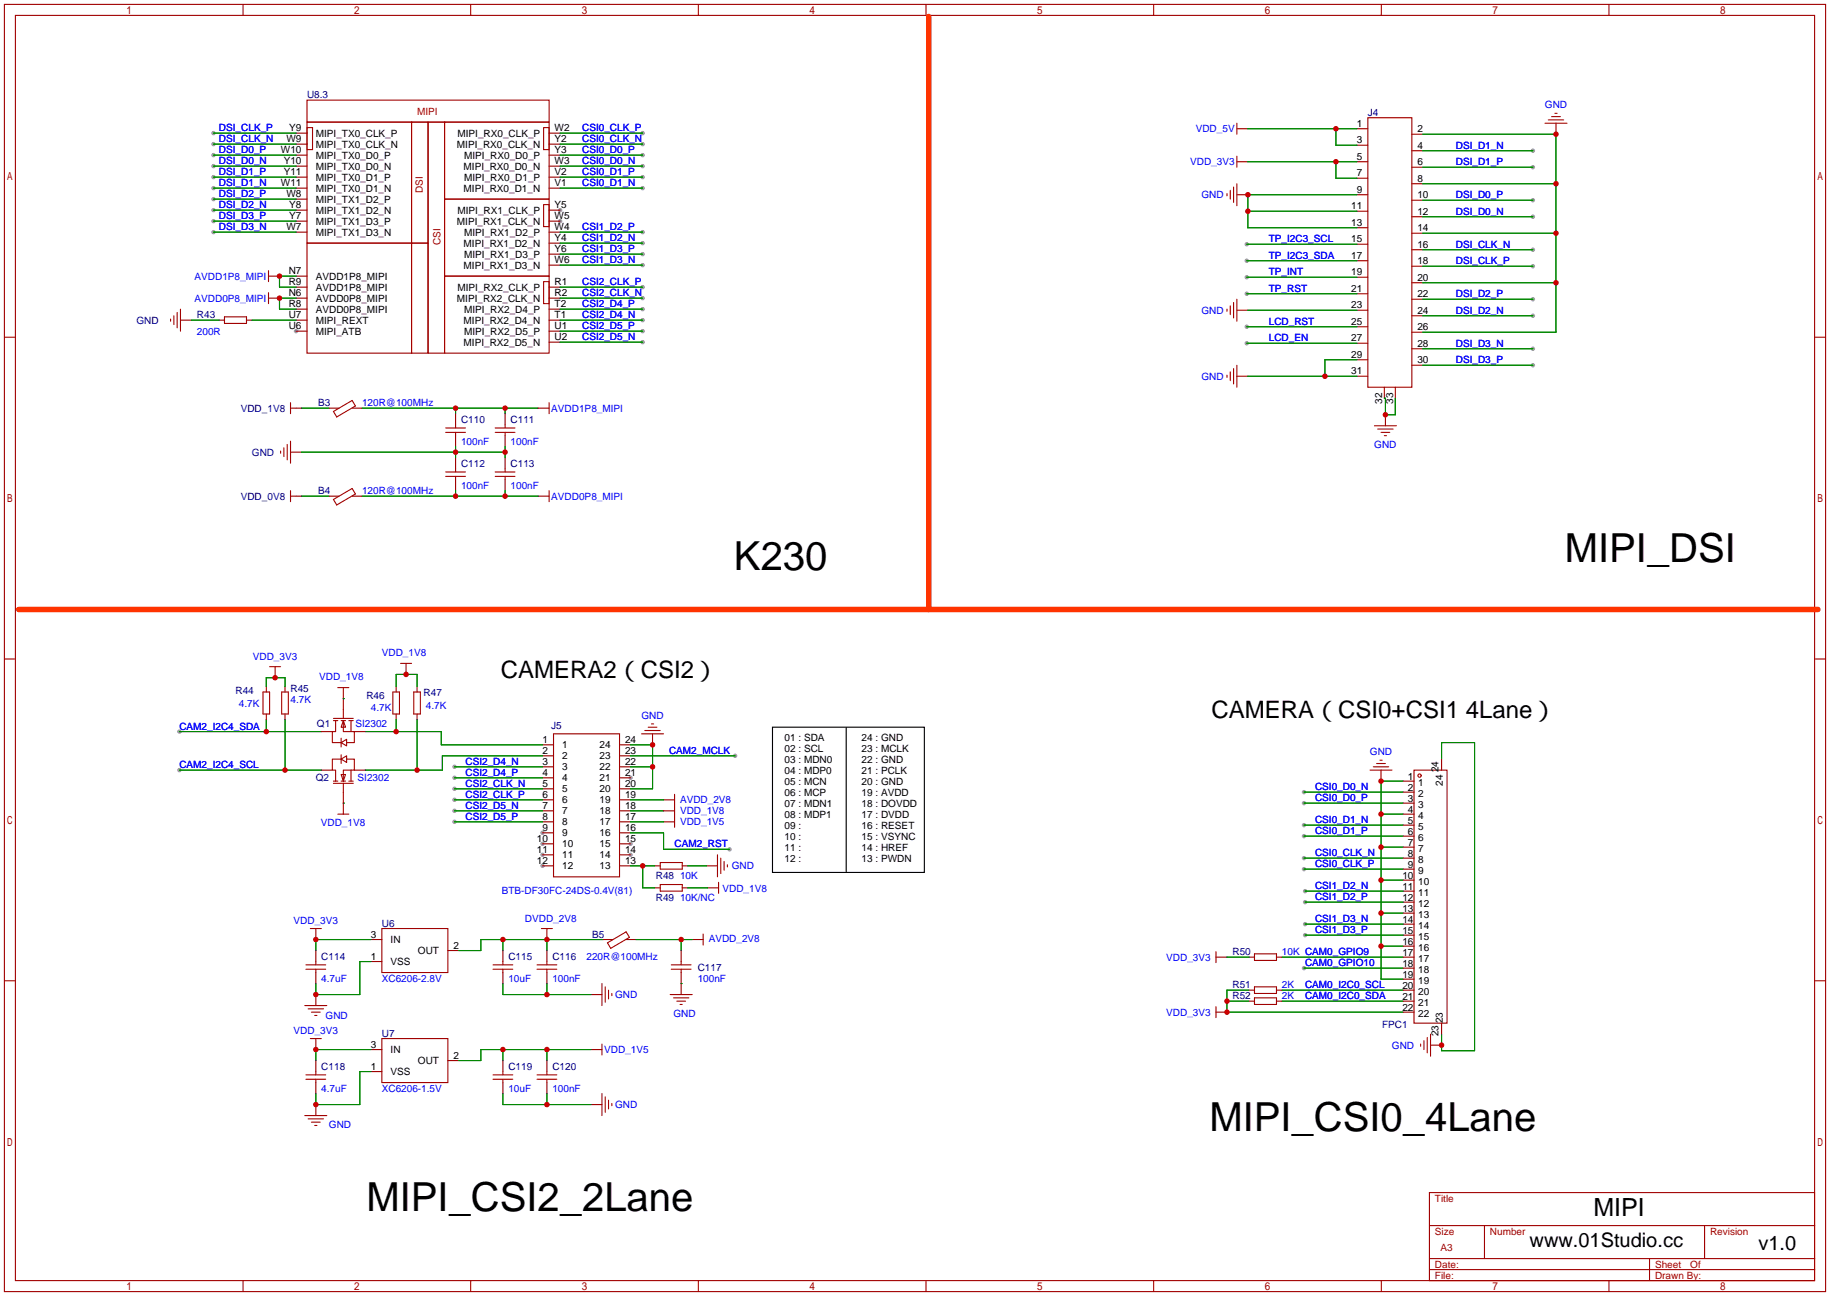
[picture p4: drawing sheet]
<svg xmlns="http://www.w3.org/2000/svg" width="422mm" height="299mm" viewBox="0 0 422 299" stroke-linecap="round" stroke-linejoin="round" font-family="sans-serif">
<g fill="#999">
<circle cx="129.3" cy="51.1" r=".51"/>
<circle cx="129.3" cy="48.5" r=".51"/>
<circle cx="68.3" cy="76.5" r=".51"/>
<circle cx="125.2" cy="192.3" r=".51"/>
<circle cx="125.2" cy="194.8" r=".51"/>
<circle cx="125.2" cy="197.4" r=".51"/>
<circle cx="125.2" cy="199.9" r=".51"/>
<circle cx="145.5" cy="197.4" r=".51"/>
<circle cx="145.5" cy="194.8" r=".51"/>
<circle cx="145.5" cy="179.6" r=".51"/>
<circle cx="353.8" cy="50" r=".51"/>
<circle cx="353.8" cy="46.2" r=".51"/>
<circle cx="353.8" cy="38.6" r=".51"/>
<circle cx="353.8" cy="34.8" r=".51"/>
<circle cx="287.8" cy="79.2" r=".51"/>
<circle cx="287.8" cy="75.4" r=".51"/>
<circle cx="287.8" cy="67.8" r=".51"/>
<circle cx="287.8" cy="64" r=".51"/>
<circle cx="287.8" cy="60.2" r=".51"/>
<circle cx="287.8" cy="56.4" r=".51"/>
<circle cx="353.8" cy="61.5" r=".51"/>
<circle cx="353.8" cy="57.7" r=".51"/>
<circle cx="353.8" cy="84.3" r=".51"/>
<circle cx="353.8" cy="80.5" r=".51"/>
<circle cx="353.8" cy="72.9" r=".51"/>
<circle cx="353.8" cy="69.1" r=".51"/>
<circle cx="148.3" cy="30.7" r=".51"/>
<circle cx="148.3" cy="33.3" r=".51"/>
<circle cx="148.3" cy="35.8" r=".51"/>
<circle cx="148.3" cy="38.4" r=".51"/>
<circle cx="148.3" cy="40.9" r=".51"/>
<circle cx="148.3" cy="43.4" r=".51"/>
<circle cx="49.3" cy="30.7" r=".51"/>
<circle cx="49.3" cy="33.3" r=".51"/>
<circle cx="49.3" cy="35.8" r=".51"/>
<circle cx="49.3" cy="38.4" r=".51"/>
<circle cx="49.3" cy="40.9" r=".51"/>
<circle cx="49.3" cy="43.4" r=".51"/>
<circle cx="49.3" cy="46" r=".51"/>
<circle cx="49.3" cy="48.5" r=".51"/>
<circle cx="49.3" cy="51.1" r=".51"/>
<circle cx="49.3" cy="53.6" r=".51"/>
<circle cx="148.3" cy="53.6" r=".51"/>
<circle cx="148.3" cy="56.1" r=".51"/>
<circle cx="148.3" cy="58.7" r=".51"/>
<circle cx="148.3" cy="61.2" r=".51"/>
<circle cx="148.3" cy="66.3" r=".51"/>
<circle cx="148.3" cy="68.8" r=".51"/>
<circle cx="148.3" cy="71.4" r=".51"/>
<circle cx="148.3" cy="73.9" r=".51"/>
<circle cx="148.3" cy="76.5" r=".51"/>
<circle cx="148.3" cy="79" r=".51"/>
<circle cx="104.9" cy="184.7" r=".51"/>
<circle cx="104.9" cy="182.1" r=".51"/>
<circle cx="104.9" cy="179.6" r=".51"/>
<circle cx="104.9" cy="177" r=".51"/>
<circle cx="104.9" cy="189.7" r=".51"/>
<circle cx="104.9" cy="187.2" r=".51"/>
<circle cx="301" cy="182.9" r=".51"/>
<circle cx="301" cy="185.4" r=".51"/>
<circle cx="301" cy="190.5" r=".51"/>
<circle cx="301" cy="193" r=".51"/>
<circle cx="301" cy="198.1" r=".51"/>
<circle cx="301" cy="200.7" r=".51"/>
<circle cx="301" cy="223.5" r=".51"/>
<circle cx="169.7" cy="174.5" r=".51"/>
<circle cx="168.4" cy="196.1" r=".51"/>
<circle cx="41.4" cy="168.9" r=".51"/>
<circle cx="41.4" cy="177.8" r=".51"/>
<circle cx="301.2" cy="205.7" r=".51"/>
<circle cx="301.2" cy="208.3" r=".51"/>
<circle cx="301.2" cy="213.4" r=".51"/>
<circle cx="301.2" cy="215.9" r=".51"/>
</g>
<g fill="none" stroke="#a10000" stroke-width=".25">
<path d="M1 1h420.4v297.2h-420.4zM3.6 3.6h415.2v292.1h-415.2zM56.1 1v2.6M108.6 1v2.6M161.2 1v2.6M213.7 1v2.6M266.3 1v2.6M318.8 1v2.6M371.4 1v2.6M70.9 28.2h24.1v27.9h-24.1zM70.9 23.1h55.8v5.1h-55.8zM70.9 29.5h1.2v5h-1.2z"/>
<path d="M95 28.2h3.8v27.9h-3.8zM98.8 28.2h3.8v53.3h-3.8zM102.6 28.2h24.1v17.8h-24.1zM125.5 29.5h1.2v5h-1.2zM285.5 28.4v2.6M285.5 36.1v2.5M285.5 29.7h2.5M285.5 37.3h2.5M315.7 27.2h10.2v62.2h-10.2zM356.6 28.4h5.1M357.4 27.7h3.5M358.1 26.9h2.1"/>
<path d="M358.9 26.2h.5M359.2 28.4v2.6M70.9 56.1h24.1v25.4h-24.1zM95 56.1h3.8v25.4h-3.8zM102.6 46h24.1v17.8h-24.1zM125.5 47.2h1.2v5.1h-1.2zM283.2 44.7v.5M284 43.9v2.1M284.7 43.2v3.5M285.5 42.4v5.1M285.5 45h2.5M1 77.9h2.6"/>
<path d="M39.4 73.7v.5M40.1 72.9v2M40.9 72.1v3.6M41.7 71.4v5.1M51.8 73.2h5.1v1.5h-5.1zM62 63.8h2.5M62 62.5v2.5M62 67.6v2.5M62 68.8h2.5M102.6 63.8h24.1v17.7h-24.1zM125.5 65h1.2v5.1h-1.2zM283.2 71.4v.5"/>
<path d="M284 70.6v2M284.7 69.9v3.5M285.5 69.1v5.1M285.5 71.6h2.5M418.8 77.9h2.6M67.1 93v2.5M67.1 94.2h1.2M77 95l4.3-2.5 .7 1.2-4.3 2.6zM102.9 99.8h4.5M102.9 98.8h4.5M105.2 98v.8M105.2 99.8v.8"/>
<path d="M114.3 99.8h4.6M114.3 98.8h4.6M116.6 98v.8M116.6 99.8v.8M124.2 94.2h2.5M126.7 93v2.5M283.2 86.6v.5M284 85.9v2M284.7 85.1v3.5M285.5 86.9h2.5M285.5 84.3v5.1M317.2 98.3h5.1"/>
<path d="M318 99.1h3.6M318.8 99.8h2M319.8 95.8v2.5M64.8 104.1v.5M65.5 103.4v2M66.3 102.6v3.6M67.1 101.9v5M67.1 113.3v2.5M67.1 114.6h1.2M77 115.3l4.3-2.5 .7 1.2-4.3 2.6zM102.9 110h4.5M102.9 109h4.5"/>
<path d="M105.2 108.2v.8M105.2 110v.7M114.3 110h4.6M114.3 109h4.6M116.6 108.2v.8M116.6 110v.7M124.2 114.6h2.5M126.7 113.3v2.5M319.5 100.6h.5M1 152.1h2.6M60.7 159.8h1.5v5h-1.5zM62.2 153.9h2.6"/>
<path d="M63.5 153.9v2.6M65 159.8h1.5v5h-1.5zM78 158.7h2.5M79.2 158.7v2.6M90.7 159.8h1.5v5h-1.5zM92.5 153.2h2.5M93.7 153.2v2.5M95.5 159.8h1.5v5h-1.5zM418.8 152.1h2.6M77 165.9h4.5M77 166.4h1M77.5 166.4v2.5h-.8v2.5h2"/>
<path d="M78.7 178.8h1.1l-.6 1.5zM78.7 175.3l1.3-.8v1.5zM78.7 175.3h-2v2.5h.8v2.5M78.7 174.2v2.1M78.7 171.4l1.3-.7v1.5zM78.7 170.4v2.1M78.7 166.4h1.1M79.2 166.4l.6 1.5h-1.1zM79.2 166.4v2.5h2.6v2.5h-1.8M79.2 163.8v2.1M80 175.3h1.8v2.5h-2.6v2.5M80.5 166.4h1"/>
<path d="M81 166.4v2.5M81 177.8v2.5M127.8 169.4h15.2v33h-15.2zM148.1 169.4h5.1M148.8 168.7h3.6M149.6 167.9h2M150.4 167.1h.5M150.6 169.4v2.6M316.2 177.8h5.1M317 177h3.5M317.8 176.3h2M318.5 175.5h.5"/>
<path d="M318.8 177.8v2.5M326.4 177.8h7.6v58.4h-7.6zM77 180.8h4.5M77 180.3h1M78 188h2.5M78.7 180.3h1.1M79.2 180.8v2.1M79.2 185.4v2.6M80.5 180.3h1M152.4 199.1h5.1v1.6h-5.1zM153.2 184.7h2.5M153.2 189.7h2.5"/>
<path d="M153.2 187.2h2.5M155.7 183.4v7.6M163.1 199.9h2.5M165.6 197.4v5M166.4 198.1v3.6M167.1 198.9v2M167.9 199.6v.6M71.6 214.4h2.6M72.9 214.4v2.5M88.1 214.4h15.3v10.1h-15.3zM125 214.4h2.5M126.2 214.4v2.5"/>
<path d="M140.2 217.7l4.3-2.6 .8 1.3-4.3 2.5zM152.4 204.2h5.1v1.5h-5.1zM159.8 216.9h2.5M162.3 215.6v2.6M163.3 205h2.6M165.9 203.7v2.5M280.7 219.7v2.5M1 226.4h2.6M70.4 232.2h5M70.6 223.8h4.6M70.6 222.8h4.6M71.1 232.9h3.6"/>
<path d="M71.6 239.8h2.6M71.9 233.7h2M72.6 234.4h.6M72.9 222v.8M72.9 223.8v.7M72.9 229.6v2.6M72.9 239.8v2.5M88.1 239.8h15.3v10.1h-15.3zM113.8 223.8h4.6M113.8 222.8h4.6M116.1 222v.8M116.1 223.8v.7"/>
<path d="M124 223.8h4.5M124 222.8h4.5M126.2 222v.8M126.2 223.8v.7M136.4 229.6h2.5M138.9 227.1v5.1M139.7 227.8v3.6M140.5 228.6v2M141.2 229.4v.5M154.7 229.6h5.1M154.9 223.8h4.6M154.9 222.8h4.6"/>
<path d="M155.4 230.4h3.6M156.2 231.1h2M157 231.9h.5M157.2 222v.8M157.2 223.8v.7M157.2 227.1v2.5M280.7 233.7h2.5M280.7 232.4v2.5M280.7 221h2.5M289.6 220.2h5v1.5h-5zM289.6 227.8h5v1.6h-5zM289.6 230.4h5v1.5h-5z"/>
<path d="M329.4 239.5v3.6M330.2 238.8v5M418.8 226.4h2.6M70.4 257.6h5M70.6 249.2h4.6M70.6 248.2h4.6M71.1 258.3h3.6M71.9 259.1h2M72.6 259.8h.6M72.9 247.4v.8M72.9 249.2v.7M72.9 255v2.6"/>
<path d="M113.8 249.2h4.6M113.8 248.2h4.6M116.1 247.4v.8M116.1 249.2v.7M124 249.2h4.5M124 248.2h4.5M126.2 247.4v.8M126.2 249.2v.7M136.4 242.3h2.5M136.4 255h2.5M138.9 241v2.6M138.9 252.5v5.1"/>
<path d="M139.7 253.2v3.6M140.5 254v2M141.2 254.8v.5M327.9 241v.6M328.7 240.3v2M330.2 241.3h2.5M329.9 275.3h88.9v20.4h-88.9zM56.1 295.7v2.5M108.6 295.7v2.5M161.2 295.7v2.5M213.7 295.7v2.5M266.3 295.7v2.5"/>
<path d="M318.8 295.7v2.5M329.9 293.1h88.9M329.9 290.6h88.9M329.9 283h88.9M342.6 283v7.6M371.4 295.7v2.5M380.7 290.6v5.1M393.4 283v7.6"/>
<circle cx="327.7" cy="179.1" r=".38"/>
</g>
<g fill="none" stroke="#870000" stroke-width=".25">
<path d="M68.3 33.3h2.6M68.3 35.8h2.6M68.3 30.7h2.6M68.3 38.4h2.6M126.7 33.3h2.6M126.7 35.8h2.6M126.7 30.7h2.6M126.7 38.4h2.6M288 29.7h.1M288 37.3h.1M313.2 29.7h2.5M313.2 33.5h2.5"/>
<path d="M313.2 37.3h2.5M325.9 31h2.5M325.9 34.8h2.5M325.9 38.6h2.5M359.2 31h.1M68.3 53.6h2.6M68.3 46h2.6M68.3 43.4h2.6M68.3 51.1h2.6M68.3 48.5h2.6M68.3 40.9h2.6M126.7 53.6h2.6"/>
<path d="M126.7 43.4h2.6M126.7 51.1h2.6M126.7 48.5h2.6M126.7 40.9h2.6M126.7 56.1h2.6M126.7 58.7h2.6M288 45h.1M313.2 41.1h2.5M313.2 45h2.5M313.2 48.8h2.5M313.2 52.6h2.5M313.2 56.4h2.5"/>
<path d="M325.9 42.4h2.5M325.9 46.2h2.5M325.9 50h2.5M325.9 53.8h2.5M325.9 57.7h2.5M41.7 73.9h2.5M50.5 73.9h1.3M56.9 73.9h1.3M64.5 63.8h.1M64.5 68.8h.1M68.3 66.3h2.6M68.3 68.8h2.6"/>
<path d="M68.3 73.9h2.6M68.3 71.4h2.6M68.3 76.5h2.6M68.3 63.8h2.6M126.7 66.3h2.6M126.7 68.8h2.6M126.7 73.9h2.6M126.7 71.4h2.6M126.7 76.5h2.6M126.7 79h2.6M126.7 61.2h2.6M288 71.6h.1"/>
<path d="M313.2 60.2h2.5M313.2 64h2.5M313.2 67.8h2.5M313.2 71.6h2.5M313.2 75.4h2.5M313.2 79.2h2.5M325.9 61.5h2.5M325.9 65.3h2.5M325.9 69.1h2.5M325.9 72.9h2.5M325.9 76.7h2.5M68.3 94.2h1.3"/>
<path d="M75.9 94.2h2.3M81.3 94.2h2.3M105.2 95.5v2.5M116.6 95.5v2.5M124.2 94.2h.1M288 86.9h.1M313.2 83.1h2.5M313.2 86.9h2.5M319.5 89.4v2.5M319.8 95.8h.1M322.1 89.4v2.5M325.9 80.5h2.5"/>
<path d="M325.9 84.3h2.5M67.1 104.4h2.5M68.3 114.6h1.3M75.9 114.6h2.3M81.3 114.6h2.3M105.2 100.6v2.5M105.2 105.7v2.5M105.2 110.7v2.6M116.6 100.6v2.5M116.6 105.7v2.5M116.6 110.7v2.6M124.2 114.6h.1"/>
<path d="M61.5 158.5v1.3M63.5 156.5h.1M65.8 158.5v1.3M91.4 158.5v1.3M93.7 155.7h.1M96.3 158.5v1.3M61.5 164.8v1.3M65.8 164.8v1.3M74.2 177.8h2.5M74.2 168.9h2.5M79.2 161.3h.1M79.2 161.3v2.5"/>
<path d="M81.8 177.8h2.5M81.8 168.9h2.5M91.4 164.8v1.3M96.3 164.8v1.3M125.2 172h2.6M125.2 174.5h2.6M125.2 177h2.6M125.2 179.6h2.6M143 172h2.5M143 174.5h2.5M143 177h2.5M143 179.6h2.5"/>
<path d="M150.6 172h.1M332.7 175.3v2.5M79.2 185.4h.1M79.2 182.9v2.5M125.2 182.1h2.6M125.2 184.7h2.6M125.2 187.2h2.6M125.2 189.7h2.6M125.2 192.3h2.6M125.2 194.8h2.6M125.2 197.4h2.6M125.2 199.9h2.6"/>
<path d="M143 182.1h2.5M143 184.7h2.5M143 187.2h2.5M143 189.7h2.5M143 192.3h2.5M143 194.8h2.5M143 197.4h2.5M143 199.9h2.5M151.1 199.9h1.3M153.2 184.7h.1M153.2 187.2h.1M153.2 189.7h.1"/>
<path d="M157.5 199.9h1.2M163.1 199.9h.1M318.8 180.3h.1M323.8 180.3h2.6M323.8 185.4h2.6M323.8 182.9h2.6M323.8 188h2.6M323.8 190.5h2.6M323.8 193h2.6M323.8 195.6h2.6M323.8 198.1h2.6M72.9 216.9h.1"/>
<path d="M72.9 219.5v2.5M85.6 216.9h2.5M103.4 219.5h2.5M116.1 219.5v2.5M126.2 216.9h.1M126.2 219.5v2.5M139.2 216.9h2.3M144.5 216.9h2.3M151.1 205h1.3M157.2 219.5v2.5M157.5 205h1.2M159.8 216.9h.1"/>
<path d="M163.3 205h.1M323.8 200.7h2.6M323.8 203.2h2.6M323.8 205.7h2.6M323.8 208.3h2.6M323.8 210.8h2.6M323.8 213.4h2.6M323.8 215.9h2.6M323.8 218.4h2.6M72.9 229.6h.1M72.9 224.5v2.6M85.6 222h2.5"/>
<path d="M116.1 224.5v2.6M126.2 224.5v2.6M136.4 229.6h.1M157.2 227.1h.1M157.2 224.5v2.6M283.2 221h.1M283.2 233.7h.1M288.3 221h1.3M288.3 228.6h1.3M288.3 231.1h1.3M294.6 221h1.3M294.6 228.6h1.3"/>
<path d="M294.6 231.1h1.3M323.8 221h2.6M323.8 228.6h2.6M323.8 231.1h2.6M323.8 223.5h2.6M323.8 226.1h2.6M323.8 233.7h2.6M332.7 236.2v2.6M72.9 255h.1M72.9 242.3h.1M72.9 244.9v2.5M72.9 249.9v2.6"/>
<path d="M85.6 247.4h2.5M85.6 242.3h2.5M103.4 244.9h2.5M116.1 244.9v2.5M116.1 249.9v2.6M126.2 244.9v2.5M126.2 249.9v2.6M136.4 242.3h.1M136.4 255h.1M332.7 241.3h.1"/>
</g>
<g fill="none" stroke="#008700" stroke-width=".25">
<path d="M49.3 30.7h19M49.3 33.3h19M49.3 35.8h19M49.3 38.4h19M129.3 30.7h19M129.3 33.3h19M129.3 35.8h19M129.3 38.4h19M288 29.7h25.2M288 37.3h25.2M308.4 29.7v3.8h4.8M308.4 37.3v3.8h4.8"/>
<path d="M328.4 38.6h25.4M328.4 34.8h25.4M328.4 31h30.8v45.7h-30.8M49.3 40.9h19M49.3 43.4h19M49.3 46h19M49.3 48.5h19M49.3 51.1h19M49.3 53.6h19M129.3 40.9h19M129.3 43.4h19M129.3 53.6h19"/>
<path d="M129.3 56.1h19M129.3 58.7h19M287.8 56.4h25.4M288 48.8h25.2M313.2 45h-25.2v7.6h25.2M328.4 50h25.4M328.4 46.2h25.4M328.4 57.7h25.4M328.4 53.8h30.8M328.4 42.4h30.8M44.2 73.9h6.3M58.2 73.9h10.1"/>
<path d="M68.3 63.8h-3.8v2.5h3.8M68.3 68.8h-3.8v2.6h3.8M129.3 61.2h19M129.3 66.3h19M129.3 68.8h19M129.3 71.4h19M129.3 73.9h19M129.3 76.5h19M129.3 79h19M287.8 79.2h25.4M287.8 75.4h25.4M287.8 67.8h25.4"/>
<path d="M287.8 64h25.4M287.8 60.2h25.4M288 71.6h25.2M328.4 61.5h25.4M328.4 72.9h25.4M328.4 69.1h25.4M328.4 65.3h30.8M69.6 94.2h6.3M83.6 94.2h40.6M105.2 94.2v1.3M116.6 94.2v1.3M288 86.9h25.2"/>
<path d="M313.2 83.1h-7.4v3.8M319.5 91.9h.3v3.9h2.3v-3.9M328.4 84.3h25.4M328.4 80.5h25.4M69.6 114.6h6.3M69.6 104.4h47M83.6 114.6h40.6M105.2 103.1v2.6M105.2 113.3v1.3M116.6 103.1v2.6M116.6 113.3v1.3M61.5 158.5v-2h4.3v2"/>
<path d="M91.4 158.5v-2.8h4.9v2.8M41.4 168.9h32.8M41.4 177.8h32.8M61.5 166.1v2.8M65.8 166.1v11.7M79.2 161.3h.1M84.3 168.9h17.6v3.1h23.3M91.4 166.1v2.8M96.3 166.1v11.7M104.9 179.6h20.3M104.9 177h20.3M125.2 174.5h-23.1v3.3h-17.8"/>
<path d="M145.5 172h5.1v10.1h-5.1M145.5 177h5.1M145.5 174.5h24.2M332.7 175.3v-3.9h7.7v71.2h-7.7v-3.8M79.2 185.4h.1M104.9 184.7h20.3M104.9 182.1h20.3M104.9 189.7h20.3M104.9 187.2h20.3M145.5 184.7h7.7M145.5 189.7h7.7M145.5 187.2h7.7"/>
<path d="M145.5 192.3h7.7v3.8h15.2M145.5 199.9h5.6M148.3 199.9v5.1h2.8M158.7 199.9h4.4M301 182.9h22.8M301 185.4h22.8M301 190.5h22.8M301 193h22.8M301 198.1h22.8M318.8 188h5M318.8 195.6h5M323.8 180.3h-5v45.8h5"/>
<path d="M85.6 216.9h-12.7v2.6M116.1 216.9v2.6M126.2 216.9v2.6M139.2 216.9h-28.2v2.6h-5.1M146.8 216.9h13M157.2 216.9v2.6M158.7 205h4.6M301 200.7h22.8M301.2 205.7h22.6M301.2 208.3h22.6M301.2 213.4h22.6M301.2 215.9h22.6"/>
<path d="M318.8 210.8h5M318.8 203.2h5M318.8 218.4h5M85.6 222h-2.5v7.6h-10.2v-2.5M116.1 227.1v2.5h20.3M126.2 227.1v2.5M157.2 227.1h.1M283.2 231.1h5.1M283.2 221h5.1M288.3 228.6h-5.1v5.1h40.6M295.9 228.6h27.9M295.9 231.1h27.9"/>
<path d="M295.9 221h27.9M301 223.5h22.8M85.6 247.4h-2.5v7.6h-10.2v-2.5M85.6 242.3h-12.7v2.6M116.1 242.3v2.6M116.1 252.5v2.5h20.3M126.2 242.3v2.6M126.2 252.5v2.5M136.4 242.3h-25.4v2.6h-5.1"/>
</g>
<path d="M214.4 3.8v136.9M4.3 140.7h415.3" fill="none" stroke="#f30" stroke-width="1.3"/>
<path d="M178.3 167.9h35.1v33.5h-35.1zM195.3 167.9v33.5" fill="none" stroke="#000" stroke-width=".25"/>
<g fill="#c00">
<circle cx="305.8" cy="86.9" r=".63"/>
<circle cx="308.4" cy="29.7" r=".63"/>
<circle cx="359.2" cy="31" r=".63"/>
<circle cx="359.2" cy="65.3" r=".63"/>
<circle cx="359.2" cy="53.8" r=".63"/>
<circle cx="359.2" cy="42.4" r=".63"/>
<circle cx="308.4" cy="37.3" r=".63"/>
<circle cx="319.8" cy="95.8" r=".63"/>
<circle cx="105.2" cy="94.2" r=".63"/>
<circle cx="116.6" cy="94.2" r=".63"/>
<circle cx="105.2" cy="104.4" r=".63"/>
<circle cx="116.6" cy="104.4" r=".63"/>
<circle cx="116.6" cy="114.6" r=".63"/>
<circle cx="105.2" cy="114.6" r=".63"/>
<circle cx="288" cy="45" r=".63"/>
<circle cx="288" cy="48.8" r=".63"/>
<circle cx="116.1" cy="216.9" r=".63"/>
<circle cx="126.2" cy="216.9" r=".63"/>
<circle cx="72.9" cy="229.6" r=".63"/>
<circle cx="126.2" cy="229.6" r=".63"/>
<circle cx="116.1" cy="242.3" r=".63"/>
<circle cx="126.2" cy="242.3" r=".63"/>
<circle cx="126.2" cy="255" r=".63"/>
<circle cx="72.9" cy="216.9" r=".63"/>
<circle cx="72.9" cy="255" r=".63"/>
<circle cx="72.9" cy="242.3" r=".63"/>
<circle cx="318.8" cy="210.8" r=".63"/>
<circle cx="318.8" cy="218.4" r=".63"/>
<circle cx="318.8" cy="180.3" r=".63"/>
<circle cx="318.8" cy="188" r=".63"/>
<circle cx="318.8" cy="195.6" r=".63"/>
<circle cx="318.8" cy="203.2" r=".63"/>
<circle cx="283.2" cy="233.7" r=".63"/>
<circle cx="283.2" cy="231.1" r=".63"/>
<circle cx="332.7" cy="241.3" r=".63"/>
<circle cx="64.5" cy="63.8" r=".63"/>
<circle cx="64.5" cy="68.8" r=".63"/>
<circle cx="150.6" cy="172" r=".63"/>
<circle cx="150.6" cy="177" r=".63"/>
<circle cx="61.5" cy="168.9" r=".63"/>
<circle cx="65.8" cy="177.8" r=".63"/>
<circle cx="96.3" cy="177.8" r=".63"/>
<circle cx="63.5" cy="156.5" r=".63"/>
<circle cx="157.2" cy="216.9" r=".63"/>
<circle cx="93.7" cy="155.7" r=".63"/>
<circle cx="91.4" cy="168.9" r=".63"/>
<circle cx="148.3" cy="199.9" r=".63"/>
</g>
<g font-size="9.2">
<text x="169.4" y="131.5">K230</text>
<text x="361.2" y="129.7">MIPI_DSI</text>
<text x="279.1" y="261">MIPI_CSI0_4Lane</text>
<text x="84.6" y="279.6">MIPI_CSI2_2Lane</text>
</g>
<text font-size="5.8" x="367.8" y="280.8">MIPI</text>
<g font-size="5.5">
<text x="115.6" y="156.6">CAMERA2（CSI2）</text>
<text x="279.7" y="165.8">CAMERA（CSI0+CSI1 4Lane）</text>
</g>
<g font-size="4.6">
<text x="353.1" y="287.9">www.01Studio.cc</text>
<text x="405.9" y="288.6">v1.0</text>
</g>
<g font-size="2.3" fill="#000080">
<text x="70.9" y="22.7">U8.3</text>
<text x="315.7" y="26.7">J4</text>
<text x="31.5" y="74.7">GND</text>
<text x="45.5" y="73.5">R43</text>
<text x="55.6" y="95">VDD_1V8</text>
<text x="73.4" y="93.8">B3</text>
<text x="106.4" y="97.6">C110</text>
<text x="117.9" y="97.6">C111</text>
<text x="58.1" y="105.2">GND</text>
<text x="106.4" y="107.7">C112</text>
<text x="117.9" y="107.7">C113</text>
<text x="55.6" y="115.4">VDD_0V8</text>
<text x="73.4" y="114.1">B4</text>
<text x="54.4" y="160.3">R44</text>
<text x="67.1" y="159.8">R45</text>
<text x="84.6" y="161.3">R46</text>
<text x="97.8" y="160.6">R47</text>
<text x="73.2" y="167.9">Q1</text>
<text x="127.3" y="168.2">J5</text>
<text x="72.9" y="180.4">Q2</text>
<text x="151.4" y="203">R48</text>
<text x="151.4" y="208.1">R49</text>
<text x="88.1" y="213.9">U6</text>
<text x="74.2" y="221.5">C114</text>
<text x="117.3" y="221.5">C115</text>
<text x="127.5" y="221.5">C116</text>
<text x="136.7" y="216.5">B5</text>
<text x="284.5" y="220.5">R50</text>
<text x="161" y="224.1">C117</text>
<text x="284.5" y="228.1">R51</text>
<text x="284.5" y="230.7">R52</text>
<text x="88.1" y="239.3">U7</text>
<text x="319" y="237.3">FPC1</text>
<text x="74.2" y="246.9">C118</text>
<text x="117.3" y="246.9">C119</text>
<text x="127.5" y="246.9">C120</text>
</g>
<g font-size="2.3" fill="#a00000">
<text x="96.3" y="26.5">MIPI</text>
<text x="97.6" y="44.6" transform="rotate(-90 97.6 44.6)">DSI</text>
<text x="101.6" y="56.5" transform="rotate(-90 101.6 56.5)">CSI</text>
<text x="331.2" y="277.4">Title</text>
<text x="331.2" y="285">Size</text>
<text x="343.9" y="285">Number</text>
<text x="394.7" y="285">Revision</text>
<text x="331.2" y="292.7">Date:</text>
<text x="332.5" y="288.8">A3</text>
<text x="382" y="292.7">Sheet</text>
<text x="390.1" y="292.7">Of</text>
<text x="331.2" y="295.2">File:</text>
<text x="382" y="295.2">Drawn By:</text>
</g>
<g font-size="2.3">
<text x="313.2" y="29.3">1</text>
<text x="64.8" y="35.4">W10</text>
<text x="66.1" y="32.8">W9</text>
<text x="66.8" y="30.3">Y9</text>
<text x="72.9" y="34.1">MIPI_TX0_CLK_N</text>
<text x="72.9" y="31.5">MIPI_TX0_CLK_P</text>
<text x="105.5" y="34.1">MIPI_RX0_CLK_N</text>
<text x="105.6" y="31.5">MIPI_RX0_CLK_P</text>
<text x="128" y="30.3">W2</text>
<text x="128" y="32.8">Y2</text>
<text x="128" y="35.4">Y3</text>
<text x="313.2" y="33.1">3</text>
<text x="327.2" y="30.5">2</text>
<text x="327.2" y="34.3">4</text>
<text x="65.5" y="37.9">Y10</text>
<text x="65.5" y="40.4">Y11</text>
<text x="72.9" y="36.6">MIPI_TX0_D0_P</text>
<text x="72.9" y="39.2">MIPI_TX0_D0_N</text>
<text x="72.9" y="41.7">MIPI_TX0_D1_P</text>
<text x="107" y="39.2">MIPI_RX0_D0_N</text>
<text x="107.1" y="41.7">MIPI_RX0_D1_P</text>
<text x="107.1" y="36.6">MIPI_RX0_D0_P</text>
<text x="128" y="40.4">V2</text>
<text x="128" y="37.9">W3</text>
<text x="313.2" y="36.9">5</text>
<text x="313.2" y="40.7">7</text>
<text x="327.2" y="38.1">6</text>
<text x="327.2" y="42">8</text>
<text x="64.8" y="43">W11</text>
<text x="66.1" y="45.5">W8</text>
<text x="72.9" y="46.8">MIPI_TX1_D2_P</text>
<text x="72.9" y="44.2">MIPI_TX0_D1_N</text>
<text x="107" y="44.2">MIPI_RX0_D1_N</text>
<text x="128" y="43">V1</text>
<text x="313.2" y="44.5">9</text>
<text x="327.2" y="45.8">10</text>
<text x="66.1" y="53.1">W7</text>
<text x="66.8" y="50.6">Y7</text>
<text x="66.8" y="48.1">Y8</text>
<text x="72.9" y="51.9">MIPI_TX1_D3_P</text>
<text x="72.9" y="49.3">MIPI_TX1_D2_N</text>
<text x="105.5" y="51.9">MIPI_RX1_CLK_N</text>
<text x="105.6" y="49.3">MIPI_RX1_CLK_P</text>
<text x="128" y="53.1">W4</text>
<text x="128" y="50.6">W5</text>
<text x="128" y="48.1">Y5</text>
<text x="311.9" y="48.3">11</text>
<text x="311.9" y="52.1">13</text>
<text x="327.2" y="49.6">12</text>
<text x="327.2" y="53.4">14</text>
<text x="72.9" y="54.4">MIPI_TX1_D3_N</text>
<text x="107" y="56.9">MIPI_RX1_D2_N</text>
<text x="107.1" y="54.4">MIPI_RX1_D2_P</text>
<text x="107.1" y="59.5">MIPI_RX1_D3_P</text>
<text x="128" y="55.7">Y4</text>
<text x="128" y="58.2">Y6</text>
<text x="311.9" y="55.9">15</text>
<text x="311.9" y="59.7">17</text>
<text x="327.2" y="57.2">16</text>
<text x="66.6" y="63.3">N7</text>
<text x="66.6" y="65.8">R9</text>
<text x="72.9" y="64.6">AVDD1P8_MIPI</text>
<text x="107" y="62">MIPI_RX1_D3_N</text>
<text x="128" y="65.8">R1</text>
<text x="128" y="60.8">W6</text>
<text x="311.9" y="63.5">19</text>
<text x="327.2" y="61">18</text>
<text x="327.2" y="64.8">20</text>
<text x="66.6" y="68.4">N6</text>
<text x="66.6" y="70.9">R8</text>
<text x="72.9" y="69.6">AVDD0P8_MIPI</text>
<text x="72.9" y="67.1">AVDD1P8_MIPI</text>
<text x="105.5" y="69.6">MIPI_RX2_CLK_N</text>
<text x="105.6" y="67.1">MIPI_RX2_CLK_P</text>
<text x="128" y="68.4">R2</text>
<text x="128" y="70.9">T2</text>
<text x="311.9" y="67.4">21</text>
<text x="311.9" y="71.2">23</text>
<text x="327.2" y="68.6">22</text>
<text x="66.6" y="76">U6</text>
<text x="66.6" y="73.5">U7</text>
<text x="72.9" y="72.2">AVDD0P8_MIPI</text>
<text x="72.9" y="77.3">MIPI_ATB</text>
<text x="72.9" y="74.7">MIPI_REXT</text>
<text x="107" y="74.7">MIPI_RX2_D4_N</text>
<text x="107.1" y="72.2">MIPI_RX2_D4_P</text>
<text x="107.1" y="77.3">MIPI_RX2_D5_P</text>
<text x="128" y="73.5">T1</text>
<text x="128" y="76">U1</text>
<text x="311.9" y="75">25</text>
<text x="327.2" y="72.4">24</text>
<text x="327.2" y="76.2">26</text>
<text x="107" y="79.8">MIPI_RX2_D5_N</text>
<text x="128" y="78.5">U2</text>
<text x="311.9" y="78.8">27</text>
<text x="311.9" y="82.6">29</text>
<text x="327.2" y="80.1">28</text>
<text x="327.2" y="83.9">30</text>
<text x="311.9" y="86.4">31</text>
<text x="319.1" y="93.2" transform="rotate(-90 319.1 93.2)">32</text>
<text x="321.6" y="93.2" transform="rotate(-90 321.6 93.2)">33</text>
<text x="125.2" y="171.5">1</text>
<text x="129.8" y="172.8">1</text>
<text x="138.4" y="172.8">24</text>
<text x="144.3" y="171.5">24</text>
<text x="181.1" y="171">01 : SDA</text>
<text x="181.1" y="173.5">02 : SCL</text>
<text x="198.9" y="171">24 : GND</text>
<text x="198.9" y="173.5">23 : MCLK</text>
<text x="125.2" y="174">2</text>
<text x="125.2" y="176.6">3</text>
<text x="125.2" y="179.1">4</text>
<text x="129.8" y="175.3">2</text>
<text x="129.8" y="177.8">3</text>
<text x="138.4" y="177.8">22</text>
<text x="138.4" y="175.3">23</text>
<text x="144.3" y="179.1">21</text>
<text x="144.3" y="176.6">22</text>
<text x="144.3" y="174">23</text>
<text x="181.1" y="176.1">03 : MDN0</text>
<text x="181.1" y="178.6">04 : MDP0</text>
<text x="198.9" y="176.1">22 : GND</text>
<text x="198.9" y="178.6">21 : PCLK</text>
<text x="332" y="178.3" transform="rotate(-90 332 178.3)">24</text>
<text x="125.2" y="181.7">5</text>
<text x="125.2" y="184.2">6</text>
<text x="129.8" y="180.4">4</text>
<text x="129.8" y="182.9">5</text>
<text x="129.8" y="185.5">6</text>
<text x="138.4" y="185.5">19</text>
<text x="138.4" y="182.9">20</text>
<text x="138.4" y="180.4">21</text>
<text x="144.3" y="184.2">19</text>
<text x="144.3" y="181.7">20</text>
<text x="181.1" y="181.1">05 : MCN</text>
<text x="181.1" y="183.7">06 : MCP</text>
<text x="198.9" y="181.1">20 : GND</text>
<text x="198.9" y="183.7">19 : AVDD</text>
<text x="325" y="180.1">1</text>
<text x="325" y="182.7">2</text>
<text x="325" y="185.2">3</text>
<text x="327.3" y="181.4">1</text>
<text x="327.3" y="183.9">2</text>
<text x="333" y="181.4" transform="rotate(-90 333 181.4)">24</text>
<text x="125.2" y="186.7">7</text>
<text x="125.2" y="189.3">8</text>
<text x="125.2" y="191.8">9</text>
<text x="129.8" y="188">7</text>
<text x="129.8" y="190.5">8</text>
<text x="138.4" y="190.5">17</text>
<text x="138.4" y="188">18</text>
<text x="144.3" y="191.8">16</text>
<text x="144.3" y="189.3">17</text>
<text x="144.3" y="186.7">18</text>
<text x="181.1" y="186.2">07 : MDN1</text>
<text x="181.1" y="188.8">08 : MDP1</text>
<text x="181.1" y="191.3">09 :</text>
<text x="198.9" y="186.2">18 : DOVDD</text>
<text x="198.9" y="188.8">17 : DVDD</text>
<text x="198.9" y="191.3">16 : RESET</text>
<text x="325" y="187.7">4</text>
<text x="325" y="190.3">5</text>
<text x="327.3" y="186.5">3</text>
<text x="327.3" y="189">4</text>
<text x="327.3" y="191.5">5</text>
<text x="123.9" y="194.4">10</text>
<text x="123.9" y="196.9">11</text>
<text x="129.8" y="193.1">9</text>
<text x="129.8" y="195.6">10</text>
<text x="138.4" y="195.6">15</text>
<text x="138.4" y="193.1">16</text>
<text x="144.3" y="196.9">14</text>
<text x="144.3" y="194.4">15</text>
<text x="181.1" y="193.8">10 :</text>
<text x="181.1" y="196.4">11 :</text>
<text x="198.9" y="193.8">15 : VSYNC</text>
<text x="198.9" y="196.4">14 : HREF</text>
<text x="325" y="192.8">6</text>
<text x="325" y="195.4">7</text>
<text x="325" y="197.9">8</text>
<text x="327.3" y="194.1">6</text>
<text x="327.3" y="196.6">7</text>
<text x="123.9" y="199.4">12</text>
<text x="129.8" y="198.2">11</text>
<text x="129.8" y="200.7">12</text>
<text x="138.4" y="200.7">13</text>
<text x="138.4" y="198.2">14</text>
<text x="144.3" y="199.4">13</text>
<text x="181.1" y="198.9">12 :</text>
<text x="198.9" y="198.9">13 : PWDN</text>
<text x="323.7" y="203">10</text>
<text x="325" y="200.4">9</text>
<text x="327.3" y="199.2">8</text>
<text x="327.3" y="201.7">9</text>
<text x="323.7" y="205.5">11</text>
<text x="323.7" y="208.1">12</text>
<text x="327.3" y="204.2">10</text>
<text x="327.3" y="206.8">11</text>
<text x="327.3" y="209.3">12</text>
<text x="323.7" y="210.6">13</text>
<text x="323.7" y="213.1">14</text>
<text x="323.7" y="215.7">15</text>
<text x="327.3" y="211.9">13</text>
<text x="327.3" y="214.4">14</text>
<text x="85.6" y="221.5">1</text>
<text x="85.6" y="216.5">3</text>
<text x="90.2" y="217.7">IN</text>
<text x="96.5" y="220.3">OUT</text>
<text x="104.6" y="219">2</text>
<text x="323.7" y="218.2">16</text>
<text x="323.7" y="220.8">17</text>
<text x="327.3" y="216.9">15</text>
<text x="327.3" y="219.5">16</text>
<text x="90.2" y="222.8">VSS</text>
<text x="323.7" y="223.3">18</text>
<text x="323.7" y="225.8">19</text>
<text x="327.3" y="222">17</text>
<text x="327.3" y="224.6">18</text>
<text x="327.3" y="227.1">19</text>
<text x="323.7" y="228.4">20</text>
<text x="323.7" y="230.9">21</text>
<text x="323.7" y="233.5">22</text>
<text x="327.3" y="229.6">20</text>
<text x="327.3" y="232.2">21</text>
<text x="327.3" y="234.7">22</text>
<text x="332" y="239.3" transform="rotate(-90 332 239.3)">23</text>
<text x="333" y="236.2" transform="rotate(-90 333 236.2)">23</text>
<text x="85.6" y="241.9">3</text>
<text x="90.2" y="243.1">IN</text>
<text x="96.5" y="245.7">OUT</text>
<text x="104.6" y="244.4">2</text>
<text x="85.6" y="246.9">1</text>
<text x="90.2" y="248.2">VSS</text>
</g>
<g font-size="2.3" fill="#00f">
<text x="356.6" y="24.9">GND</text>
<text x="50.5" y="30.3">DSI_CLK_P</text>
<text x="50.5" y="32.8">DSI_CLK_N</text>
<text x="50.5" y="35.4">DSI_D0_P</text>
<text x="134.4" y="30.3">CSI0_CLK_P</text>
<text x="134.4" y="32.8">CSI0_CLK_N</text>
<text x="134.4" y="35.4">CSI0_D0_P</text>
<text x="276" y="30.5">VDD_5V</text>
<text x="336" y="34.3">DSI_D1_N</text>
<text x="50.5" y="37.9">DSI_D0_N</text>
<text x="50.5" y="40.4">DSI_D1_P</text>
<text x="134.4" y="37.9">CSI0_D0_N</text>
<text x="134.4" y="40.4">CSI0_D1_P</text>
<text x="274.7" y="38.1">VDD_3V3</text>
<text x="336" y="38.1">DSI_D1_P</text>
<text x="50.5" y="43">DSI_D1_N</text>
<text x="50.5" y="45.5">DSI_D2_P</text>
<text x="134.4" y="43">CSI0_D1_N</text>
<text x="277.3" y="45.8">GND</text>
<text x="336" y="45.8">DSI_D0_P</text>
<text x="50.5" y="48.1">DSI_D2_N</text>
<text x="50.5" y="50.6">DSI_D3_P</text>
<text x="50.5" y="53.1">DSI_D3_N</text>
<text x="134.4" y="53.1">CSI1_D2_P</text>
<text x="336" y="49.6">DSI_D0_N</text>
<text x="134.4" y="55.7">CSI1_D2_N</text>
<text x="134.4" y="58.2">CSI1_D3_P</text>
<text x="292.9" y="59.7">TP_I2C3_SDA</text>
<text x="292.9" y="55.9">TP_I2C3_SCL</text>
<text x="336" y="57.2">DSI_CLK_N</text>
<text x="44.9" y="64.6">AVDD1P8_MIPI</text>
<text x="134.4" y="60.8">CSI1_D3_N</text>
<text x="134.4" y="65.8">CSI2_CLK_P</text>
<text x="292.9" y="63.5">TP_INT</text>
<text x="336" y="61">DSI_CLK_P</text>
<text x="44.9" y="69.6">AVDD0P8_MIPI</text>
<text x="134.4" y="68.4">CSI2_CLK_N</text>
<text x="134.4" y="70.9">CSI2_D4_P</text>
<text x="292.9" y="67.4">TP_RST</text>
<text x="336" y="68.6">DSI_D2_P</text>
<text x="45.5" y="77.3">200R</text>
<text x="134.4" y="73.5">CSI2_D4_N</text>
<text x="134.4" y="76">CSI2_D5_P</text>
<text x="277.3" y="72.4">GND</text>
<text x="292.9" y="75">LCD_RST</text>
<text x="336" y="72.4">DSI_D2_N</text>
<text x="134.4" y="78.5">CSI2_D5_N</text>
<text x="292.9" y="78.8">LCD_EN</text>
<text x="336" y="83.9">DSI_D3_P</text>
<text x="336" y="80.1">DSI_D3_N</text>
<text x="277.3" y="87.7">GND</text>
<text x="83.6" y="93.8">120R@100MHz</text>
<text x="127.3" y="95">AVDD1P8_MIPI</text>
<text x="106.4" y="102.7">100nF</text>
<text x="117.9" y="102.7">100nF</text>
<text x="317.2" y="103.4">GND</text>
<text x="106.4" y="112.8">100nF</text>
<text x="117.9" y="112.8">100nF</text>
<text x="83.6" y="114.1">120R@100MHz</text>
<text x="127.3" y="115.4">AVDD0P8_MIPI</text>
<text x="58.4" y="152.4">VDD_3V3</text>
<text x="88.1" y="151.4">VDD_1V8</text>
<text x="73.7" y="157">VDD_1V8</text>
<text x="55.1" y="163.1">4.7K</text>
<text x="67.1" y="162.4">4.7K</text>
<text x="82" y="167.9">SI2302</text>
<text x="85.6" y="164.1">4.7K</text>
<text x="98.3" y="163.6">4.7K</text>
<text x="148.1" y="165.9">GND</text>
<text x="41.4" y="168.4">CAM2_I2C4_SDA</text>
<text x="41.4" y="177.3">CAM2_I2C4_SCL</text>
<text x="107.4" y="179.1">CSI2_D4_P</text>
<text x="107.4" y="176.6">CSI2_D4_N</text>
<text x="154.4" y="174">CAM2_MCLK</text>
<text x="316.2" y="174.3">GND</text>
<text x="82.5" y="180.4">SI2302</text>
<text x="107.4" y="184.2">CSI2_CLK_P</text>
<text x="107.4" y="181.7">CSI2_CLK_N</text>
<text x="157" y="185.5">AVDD_2V8</text>
<text x="303.5" y="182.4">CSI0_D0_N</text>
<text x="303.5" y="185">CSI0_D0_P</text>
<text x="74.1" y="190.8">VDD_1V8</text>
<text x="107.4" y="189.3">CSI2_D5_P</text>
<text x="107.4" y="186.7">CSI2_D5_N</text>
<text x="157" y="190.5">VDD_1V5</text>
<text x="157" y="188">VDD_1V8</text>
<text x="303.5" y="190">CSI0_D1_N</text>
<text x="155.7" y="195.6">CAM2_RST</text>
<text x="303.5" y="192.6">CSI0_D1_P</text>
<text x="303.5" y="197.7">CSI0_CLK_N</text>
<text x="157" y="203">10K</text>
<text x="168.9" y="200.7">GND</text>
<text x="303.5" y="200.2">CSI0_CLK_P</text>
<text x="115.8" y="206.3">BTB-DF30FC-24DS-0.4V(81)</text>
<text x="157" y="208.1">10K/NC</text>
<text x="166.8" y="206">VDD_1V8</text>
<text x="303.5" y="205.3">CSI1_D2_N</text>
<text x="303.5" y="207.8">CSI1_D2_P</text>
<text x="67.8" y="213.4">VDD_3V3</text>
<text x="121.2" y="212.9">DVDD_2V8</text>
<text x="303.5" y="212.9">CSI1_D3_N</text>
<text x="303.5" y="215.4">CSI1_D3_P</text>
<text x="135.4" y="221.5">220R@100MHz</text>
<text x="163.6" y="217.5">AVDD_2V8</text>
<text x="269.2" y="221.8">VDD_3V3</text>
<text x="295.9" y="220.5">10K CAM0_GPIO9</text>
<text x="74.2" y="226.6">4.7uF</text>
<text x="88.1" y="226.6">XC6206-2.8V</text>
<text x="117.3" y="226.6">10uF</text>
<text x="127.5" y="226.6">100nF</text>
<text x="161" y="226.6">100nF</text>
<text x="301.2" y="223.1">CAM0_GPIO10</text>
<text x="142" y="230.4">GND</text>
<text x="295.9" y="228.1">2K</text>
<text x="295.9" y="230.7">2K</text>
<text x="301.2" y="228.1">CAM0_I2C0_SCL</text>
<text x="301.2" y="230.7">CAM0_I2C0_SDA</text>
<text x="67.8" y="238.8">VDD_3V3</text>
<text x="75.2" y="235.2">GND</text>
<text x="155.4" y="234.7">GND</text>
<text x="269.2" y="234.5">VDD_3V3</text>
<text x="139.4" y="243.1">VDD_1V5</text>
<text x="321.3" y="242.1">GND</text>
<text x="74.2" y="252">4.7uF</text>
<text x="88.1" y="252">XC6206-1.5V</text>
<text x="117.3" y="252">10uF</text>
<text x="127.5" y="252">100nF</text>
<text x="142" y="255.8">GND</text>
<text x="75.9" y="260.4">GND</text>
</g>
</svg>
